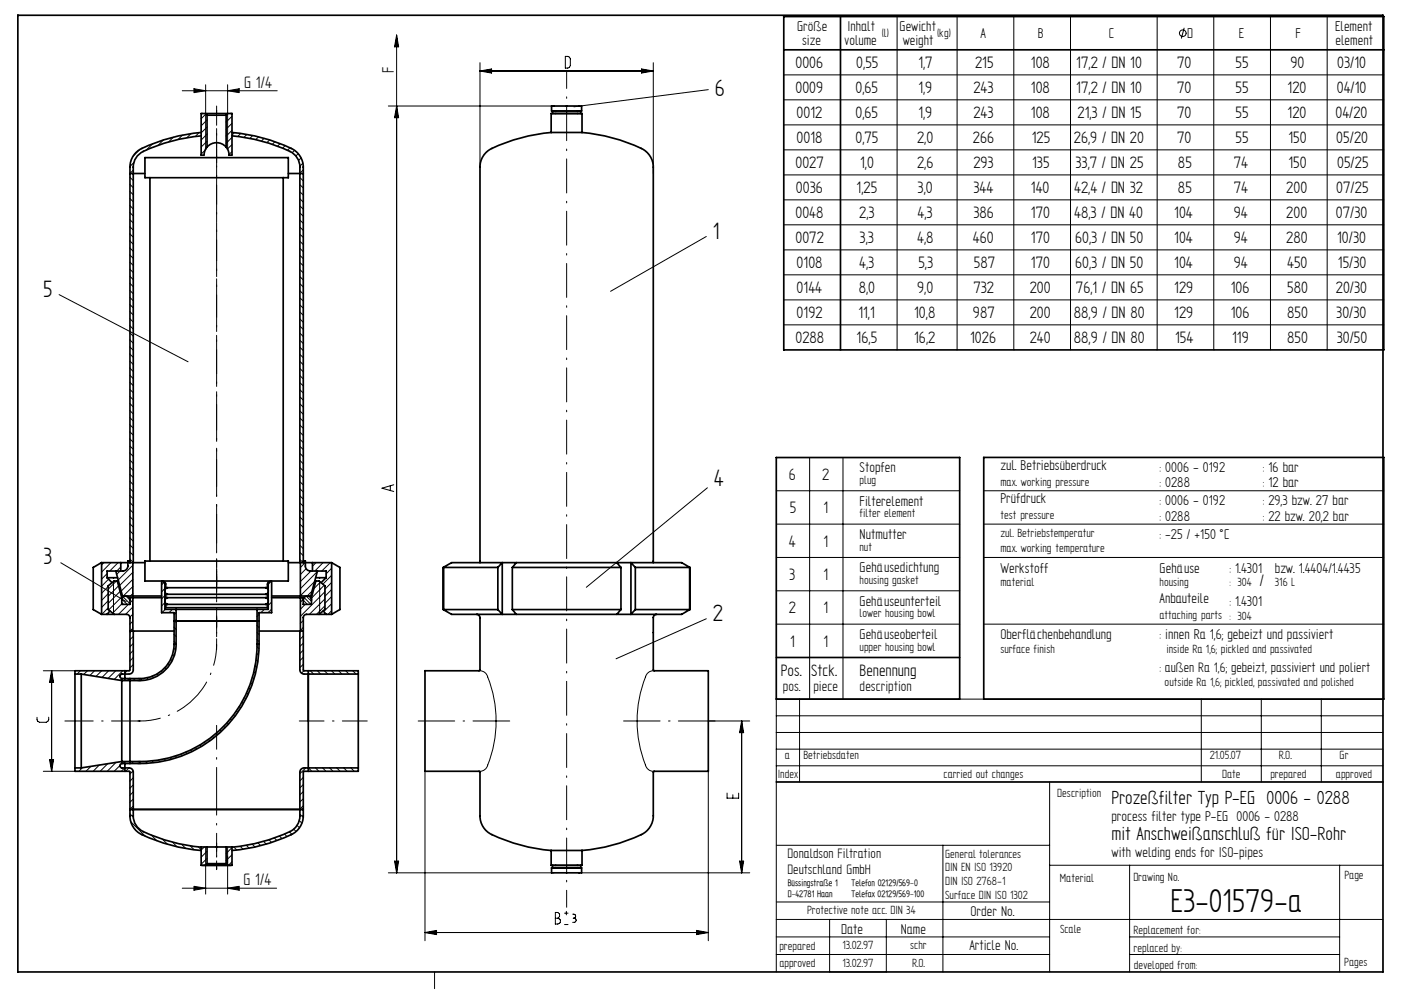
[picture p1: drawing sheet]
<svg xmlns="http://www.w3.org/2000/svg" width="297mm" height="210mm" viewBox="0 0 297 210" stroke-linecap="round" stroke-linejoin="round" font-family="sans-serif">
<path d="M3.8 3.2h289.4v202.9h-289.4zM164.6 165.8h128.6" fill="none" stroke="#000" stroke-width=".36"/>
<g fill="none" stroke="#000" stroke-width=".21">
<path d="M164.6 158.8h128.6M164.6 155.3h128.6M164.6 151.8h128.6M164.6 148.2h128.6M164.6 148.2v57.9M169.5 148.2v17.6M254.7 148.2v17.6M267.4 148.2v17.6M280.1 148.2v17.6M164.6 162.4h128.6M164.6 179.2h57.9M199.9 179.2v26.9"/>
<path d="M222.5 165.8v40.3M164.6 194.9h128.6M164.6 198.6h57.9M164.6 191.2h57.9M175.9 194.9v11.2h12v-11.2M222.5 183.5h70.7M239.5 198.6h44.5M239.5 183.4v22.7M284 183.4v22.7M92.1 206.1v3.5M164.6 202.4h57.9M239.5 202.4h44.5"/>
</g>
<path d="M168.9 166.1h49.8v12.9h-49.8z" fill="#fff"/>
<g fill="none" stroke="#000" stroke-width=".21">
<path d="M38.6 19.2h20.2M41.1 18.8l2.5 .4-2.5 .4zM43.6 18v13.6M48.3 19.2l2.4-.4v.8zM48.3 18v13.6M83.9 9.7h.3l-.1-.8-.2 .8M84.1 7.4l-.5 2.5h.9l-.4-2.4v177.6M84.1 8.1l-.3 1.7h.6l-.3-1.7M101.8 15h36.7M101.8 15l2.4-.4v.9zM101.8 13.3v22.1M102.4 15l1.7-.2v.5z"/>
<path d="M103.1 15l.9-.1v.3zM119.9 11.9v2.5h.5l.4-.1 .1-.4v-1.4l-.1-.4-.9-.1M120.1 15.2v3.6M136 14.6l2.5 .4-2.5 .5zM136.1 15.3l1.7-.3-1.6-.3v.6M136.2 15.2l.9-.2-.8-.1v.3M138.5 13.3v23.5M150.2 19l-28.5 3.6M166.2 15.9h127.2M190.2 3.5v70.7M202.9 3.5v70.7M214.9 3.5v70.7"/>
<path d="M227 3.5v70.7M245.3 3.5v70.7M251.1 6l-.6 2.1M257.3 3.5v70.7M269.4 3.5v70.7M281.4 3.5v70.7M27.5 39.1l.8 .7M27.6 37.6l.7 .7M28.2 36.8h.1M28.3 36.1l-.7 .7M28.4 34.5l-.9 .8M29.7 31.7l-1.5 1.5"/>
<path d="M32.4 30.5l-1.4 1.3M34.7 29.7l-1.2 1.1M36.8 29.1l-1.1 1M38.7 28.6l-.9 1M40.5 28.3l-.9 .9M42.2 28.1l-.8 .8M43.5 31.8l-.9 .9M43.7 24.2l-1.1 1M43.9 30l-1.3 1.2M43.9 28.4l-1.3 1.3M43.9 26.9l-1.3 1.3M43.9 25.4l-1.3 1.3"/>
<path d="M45.9 22.5v4.1M45.9 27.3v19.7M45.9 23.8h.1M49.2 32.1l-.6 .7M49.2 30.6l-1 1M49.2 29.1l-1.3 1.3M49.2 27.6l-1.3 1.3M49.2 26.1l-1.3 1.3M49.2 24.7l-1.3 1.2M49.7 28.1l-.5 .6M51.1 28.3l-.7 .6M52.3 28.5l-.6 .6"/>
<path d="M53.6 28.7l-.6 .6M54.8 29l-.6 .6M56 29.3l-.6 .6M57.2 29.7l-.6 .5M58.3 30l-.6 .6M59.4 30.5l-.6 .5M60.4 30.9l-.5 .5M61.5 31.3l-.6 .6M62.5 31.9l-.5 .5M63.2 32.6l-.5 .5M63.6 39.1l.7 .8M63.6 37.7l.7 .7"/>
<path d="M63.8 33.5l-.5 .5M64.2 36.8l.1 .1M64.2 34.6l-.6 .6M64.3 36l-.7 .7M82.3 22.5h35.2M83.9 24.7h.3l-.1-.8-.2 .8M84.1 22.5l.4 2.5h-.9zM84.1 23.2l.3 1.6h-.6zM120.1 20.5v.3M120.1 22.6v7.2M120.1 31.6v.3M120.1 33.7v7.2"/>
<path d="M120.1 23.8h.1M166.2 21.2h127.2M166.2 26.5h127.2M166.2 31.8h127.2M166.2 37.1h127.2M27.5 57.1l.8 .7M27.5 54.1l.8 .7M27.5 51.1l.8 .7M27.5 48.1l.8 .7M27.5 45.1l.8 .7M27.5 42.1l.8 .7M27.6 58.6l.7 .7"/>
<path d="M27.6 55.6l.7 .7M27.6 52.6l.7 .7M27.6 49.6l.7 .7M27.6 46.6l.7 .7M27.6 43.6l.7 .7M27.6 40.6l.7 .7M45.9 47.2v11.5M45.9 59.1v11.2M63.6 57.1l.7 .7M63.6 54.1l.7 .7M63.6 51.1l.7 .8M63.6 48.1l.7 .8"/>
<path d="M63.6 45.1l.7 .7M63.6 42.1l.7 .8M63.6 58.7l.7 .7M63.6 55.6l.7 .7M63.6 52.6l.7 .8M63.6 49.7l.7 .7M63.6 46.7l.7 .6M63.6 43.6l.7 .8M63.6 40.7l.7 .7M120.1 42.7v.3M120.1 44.8v7.2M120.1 53.8v.3"/>
<path d="M120.1 55.9v7.2M149.8 50.1l-20.3 11.7M166.2 42.4h127.2M166.2 47.7h127.2M166.2 53h127.2M166.2 58.3h127.2M12.5 62.5l27.4 14.2M27.5 78l.8 .8M27.5 75.1l.8 .7M27.5 72.1l.8 .7M27.5 69l.8 .8M27.5 66.1l.8 .7"/>
<path d="M27.5 63.1l.8 .7M27.5 60l.8 .8M27.6 79.6l.7 .7M27.6 76.6l.7 .7M27.6 73.6l.7 .7M27.6 70.6l.7 .7M27.6 67.6l.7 .7M27.6 64.6l.7 .7M27.6 61.6l.7 .7M45.9 71.1v10.8M63.6 78.1l.7 .7M63.6 75.1l.7 .7"/>
<path d="M63.6 72.1l.7 .7M63.6 69.1l.7 .7M63.6 66.1l.7 .7M63.6 63.1l.7 .7M63.6 60.1l.7 .8M63.6 79.6l.7 .7M63.6 76.6l.7 .7M63.6 73.6l.7 .7M63.6 70.6l.7 .8M63.6 67.6l.7 .7M63.6 64.6l.7 .7M63.6 61.6l.7 .8"/>
<path d="M120.1 64.8v.4M120.1 66.9v7.2M120.1 75.9v.3M120.1 78v7.2M166.2 63.6h127.2M166.2 68.9h127.2M27.5 99l.8 .8M27.5 96l.8 .8M27.5 93l.8 .8M27.5 90l.8 .8M27.5 87l.8 .8M27.5 84.1l.8 .7"/>
<path d="M27.5 81l.8 .8M27.6 97.6l.7 .7M27.6 94.6l.7 .7M27.6 91.6l.7 .7M27.6 88.6l.7 .7M27.6 85.6l.7 .7M27.6 82.6l.7 .7M45.9 83.1v10.5M45.9 95v10.2M63.6 99.1l.7 .7M63.6 96.1l.7 .7M63.6 93.1l.7 .7"/>
<path d="M63.6 90.1l.7 .7M63.6 87.1l.7 .7M63.6 84.1l.7 .7M63.6 81.1l.7 .7M63.6 97.6l.7 .7M63.6 94.6l.7 .7M63.6 91.6l.7 .7M63.6 88.6l.7 .7M63.6 85.6l.7 .7M63.6 82.6l.7 .7M120.1 87v.3M120.1 89.1v7.2"/>
<path d="M120.1 98.1v.3M171.7 97v51.2M178.7 97v51.2M12.9 119.3l13.9 8.3M22 119.3l-.5 .5M23.5 119.3l-2 2M25 119.3l-1.7 1.8M27.5 119l-.4 .4M27.5 117l.8 .8M27.5 114l.8 .8M27.5 111l.8 .8M27.5 108l.8 .8"/>
<path d="M27.5 105l.8 .8M27.5 102l.8 .8M27.6 118.6l.7 .7M27.6 115.5l.7 .8M27.6 112.6l.7 .7M27.6 109.6l.7 .7M27.6 106.6l.7 .7M27.6 103.6l.7 .7M27.6 100.6l.7 .7M28.2 119.8l-3.1 3.2M45.9 107v10.2M45.9 118.4v8.7"/>
<path d="M63.6 117.1l.7 .7M63.6 114.1l.7 .7M63.6 111.1l.7 .7M63.6 108.1l.7 .7M63.6 105.1l.7 .7M63.6 102.1l.7 .7M63.6 118.6l.7 .7M63.6 115.6l.7 .7M63.6 112.6l.7 .7M63.6 109.6l.7 .7M63.6 106.6l.7 .7M63.6 103.6l.7 .7"/>
<path d="M63.6 100.6l.7 .7M64.7 119.3l-1 1M67 119.3l-.8 .8M68.5 119.3l-1.7 1.8M70 119.3l-1.8 1.8M82.8 103v1M83.5 102.8l-2.5 .7 2.5 .7M120.1 100.2v7.2M120.1 109.1v.4M120.1 111.2v7.2M150 103.4l-25.7 21.1M164.6 118.2h38.9"/>
<path d="M164.6 111.1h38.9M164.6 104.1h38.9M208.6 118.2h84.8M208.6 111.1h84.8M208.6 104.1h84.8M22.7 121.6l-1.2 1.2M22.9 128.9l-1.3 1.4M22.9 127.4l-1.4 1.4M22.9 125.9l-1.4 1.4M22.9 124.4l-1.4 1.4M23 122.8l-1.5 1.5M24.1 123.3v6.9"/>
<path d="M24.7 123.2l-1.8 1.7M25.1 124.2l-2.2 2.2M25.5 125.4l-2.6 2.5M25.5 121.1l-.8 .7M25.6 120.2l-.8 .9M25.8 126.6l-2.8 2.7M25.8 128l-1.9 2M25.8 127.8l.4 .3M25.8 127l1.1 1.1M26.1 126.6l1.5 1.4M26.7 126.4l.9 .8M27.2 128.1l-2.1 2.2"/>
<path d="M27.9 133.8l-.3 .3M28.2 133.2l-.6 .6M28.2 131.7l-.6 .6M28.2 130.2l-.7 .7M28.2 128.7l-1.6 1.6M28.2 127.2l-.6 .6M28.2 125.8l-.6 .6M28.2 124.4l-2.1 2M28.2 122.8l-2.5 2.5M28.2 121.3l-2.8 2.8M28.3 139.4l-.7 .7M28.3 137.9l-.8 .7"/>
<path d="M28.3 136.4l-.7 .7M28.3 134.9l-.8 .7M34.8 123.5l-.5 .5M35 127.8l-.7 .7M35 126.3l-.7 .7M35 124.8l-.7 .7M35 129.2l-.6 .7M36.2 139.8l.3 .3M36.6 129.2l-.8 .7M36.6 138.7l.3 .3M36.9 137.5l.3 .3M36.9 136l.4 .4"/>
<path d="M36.9 133l.4 .4M36.9 134.5l.4 .4M37.3 131.4l-.2 .3 .2 .2M37.3 129.9l-.4 .4M45.9 136.7a15.4 15.4 0 0 1-.6 4.4M45.9 127.3v.3M45.9 128.8v.4M45.9 129.3v5.7M45.9 135.4v2.3M54.3 139.9l.4 .4M54.4 138.5l.4 .4M54.5 135.6l.4 .4"/>
<path d="M54.5 132.6l.4 .5M54.5 137.1l.4 .4M54.5 134.1l.4 .5M54.5 129.2h.1M54.9 130.3l-.4 .4M56 129.2l-.7 .7M57.5 123.2l-.6 .7M57.6 129.1l-.8 .8M57.6 127.7l-.7 .7M63.9 133.8l-.3 .3M64.3 127.2l.9 .9M64.3 133l-.6 .7"/>
<path d="M64.3 131.6l-.6 .6M64.3 127l-.6 .7M64.3 128l.1 .1M64.3 139.4l-.7 .7M64.3 137.8l-.7 .8M64.3 136.4l-.7 .7M64.3 134.9l-.7 .7M64.5 126.7l1.4 1.4M64.7 128.1l-1 1.1M64.9 126.4l1.1 1.1M64.9 120.6l-1.2 1.2M65.9 121.1l-2.2 2.2"/>
<path d="M66.2 125.3l-1.1 1.1M66.7 123.3l-3 3M67.2 121.2l-3.5 3.6M67.8 123.3v6.9M67.9 123.4l-1.4 1.4M68.7 124.1l-2.7 2.7M68.9 128.4l-1.8 1.9M68.9 127l-3.3 3.3M68.9 125.5l-5.2 5.2M70.3 129.5l-.7 .8M70.3 128l-1.7 1.7M70.3 126.5l-1.4 1.4"/>
<path d="M70.3 125l-1.4 1.4M70.3 123.5l-1.4 1.4M70.3 122l-1.9 1.9M70.3 120.5l-1.2 1.2M120.1 120.2v.3M120.1 122.3v7.2M120.1 131.3v.3M120.1 133.4v7.2M149.8 131.2l-19.2 8.5M164.6 132.3h38.9M164.6 125.3h38.9M208.6 132.3h84.8"/>
<path d="M7.8 152.1v.5l.2 .4 .4 .1h1.4l.3-.2M9.2 142.2h6.7M10.3 152.1v.5l-.2 .4M10.6 144.6h.6l-.3-1.7-.3 1.7M10.8 144.4h.3l-.2-.8-.1 .8M10.9 142.2v21.3M10.9 142.2l.5 2.5h-.9zM13.8 152.9h6M17.1 142.2l-.7 .7M18.6 142.2l-.9 .8M20.1 142.2l-1 1M21.5 152.9h.4"/>
<path d="M21.6 142.2l-1.3 1.2M23 142.2l-1.3 1.4M23.6 152.9h6.1M24.6 142.2l-1.7 1.6M25.9 143.9l-.4 .3M26.1 142.2l-1.9 1.8M27 142.2l-.5 .5M27.4 143.8l-.4 .5M28.3 143.9l.4 .4M28.3 140.9l-.7 .7M29.7 143.8l.5 .5M31.1 143.7l.4 .4"/>
<path d="M32.3 143.4l.3 .3M33.3 142.9l.3 .3M34 152.3a15.1 15.1 0 0 1-4.4 .6M34.2 142.3l.3 .3M35 141.6l.3 .3M35.6 140.7l.3 .3M36 151.6l-.3 .1M38.3 159.9l.3 .3M39.4 159.4l.3 .4M40.4 159l.3 .3M41.4 158.5l.3 .3M42.4 158l.3 .3"/>
<path d="M43.3 157.4l.3 .3M43.8 144.6a16.1 16.1 0 0 1-6.2 6.2M44.2 156.8l.3 .3M44.7 142.7l-.1 .3M45 156.1l.3 .3M45.9 155.4l.3 .4M45.9 153.8v5.1M46.6 154.7l.3 .3M47.4 154l.3 .3M48.1 153.2l.3 .3M48.8 152.4l.3 .3M49.5 151.6l.3 .3"/>
<path d="M50.1 150.7l.3 .3M50.7 149.8l.3 .3M51.3 148.9l.3 .3M51.8 147.9l.3 .3M52.3 146.9l.3 .3M52.7 145.8l.4 .4M53.1 144.8l.4 .3M53.5 143.6l.3 .4M53.8 142.4l.4 .4M54.1 141.2l.3 .4M63.5 152.9h5.2M64.3 140.8l-.7 .8"/>
<path d="M64.4 142.2l-.5 .5M65.4 142.8l-.2 .1M65.8 142.2l.7 .7M67.3 142.2l.7 .7M68.8 142.2l.7 .7M70.3 142.2l.7 .7M70.5 152.9h.3M71.8 142.2l.7 .7M72.6 152.9h5.3M73.3 142.2l.7 .7M74.8 142.2l.7 .7M88.7 152.9h7.7"/>
<path d="M98.2 152.9h.3M100.3 152.9h7.8M101.8 142.2a1.67 1.67 0 0 1 1.6 1.3 24.7 24.7 0 0 1-.4 19.5l-.8 .5h-.4M120.1 142.3v.4M120.1 144.5v7.2M120.1 153.4v.4M120.1 155.5v7.2M132.2 152.9h7.8M138.5 142.2a1.68 1.68 0 0 0-1.6 1.3 24.7 24.7 0 0 0 .4 19.5l.8 .5h.4M141.7 152.9h.4M143.8 152.9h15.2M157.2 152.8v32.3"/>
<path d="M157.2 152.8l.5 2.5h-.9zM157.2 153.6l.3 1.6h-.6zM157.2 154.3l.2 .8h-.3M157.2 154.3l-.1 .8M9.2 163.5h6.7M10.5 161.1h.9l-.5 2.4M10.5 161l.4 2.5M10.6 161.2h.6l-.3 1.6zM10.8 161.3h.3l-.2 .8zM16 162.8l-.1 .1M17.5 162.8l-.8 .7M19.3 162.5l-1.1 1"/>
<path d="M21.1 162.2l-1.4 1.3M22.8 161.9l-1.6 1.6M24.6 161.6l-1.9 1.9M25.4 162.3l-1.2 1.2M26.3 161.5l-.4 .4M26.4 162.8l-.7 .7M27.3 162.8l-.7 .7M27.5 172.5l.8 .8M27.6 161.7l-.2 .2M27.7 174.2l3.1 3.1M27.9 161.5l.4 .4M28.1 171.6l.2 .1"/>
<path d="M28.2 163.4l-.7 .7M28.3 170.9l-.7 .7M28.3 169.4l-.8 .7M28.3 167.9l-.7 .7M28.3 166.4l-.8 .7M28.3 164.9l-.7 .7M29.4 161.4l.4 .5M30.8 161.4l.4 .4M32 177l1.3 1.3M32.2 161.3l.4 .4M33.6 161.1l.3 .4M34.4 177.9l1.1 1.1"/>
<path d="M34.8 160.9l.4 .4M36 160.6l.4 .4M36.6 178.5l.9 1M37.2 160.3l.3 .3M38.5 179l.9 .9M40.3 179.3l.9 .9M42.1 179.6l.5 .5M43.3 179.6l-.7 .7M43.6 179.6v10M45.9 160.6v.4M45.9 162.7v10.1M45.9 174.6v.3"/>
<path d="M45.9 176.7v5M48.3 179.6v10M49.2 179.7l-1.3 1.3M49.6 179.6l.6 .6M50.9 179.4l.6 .6M52.2 179.2l.6 .6M53.5 179l.6 .6M54.7 178.7l.6 .6M55.9 178.4l.5 .6M57 178.1l.6 .5M58.2 177.7l.5 .5M59.2 177.3l.6 .5"/>
<path d="M60.3 176.8l.6 .6M61.4 176.4l.5 .5M62.3 175.8l.5 .5M63 175l.5 .5M63.5 174l.5 .5M63.6 172.6l.7 .7M64.1 171.6l.2 .2M64.3 170.8l-.7 .8M64.3 169.4l-.7 .7M64.3 167.8l-.7 .8M64.3 166.3l-.7 .8M64.3 164.8l-.7 .8"/>
<path d="M64.8 162.8l-1.2 1.3M65.4 162.8l.7 .7M66.9 162.8l.7 .7M68.4 162.8l.7 .7M69.9 162.8l.7 .7M71.4 162.8l.7 .7M72.9 162.8l.7 .7M74.4 162.8l.7 .7M75.9 162.8l.1 .1M90.1 163.5v36M120.1 164.5v.3M120.1 166.6v7.2"/>
<path d="M120.1 175.6v.3M120.1 177.7v7.2M150.2 163.5v36M154.2 168.1l-.1 1.1h2.5v-1M155.4 168.5v.7M38.6 188.3h20M41.1 187.9l2.5 .4-2.5 .4zM43.9 182l-1.3 1.3M43.9 180.5l-1.3 1.3M45.9 182.5v1.9M45.9 184.2h.1M45.9 183.7v.1"/>
<path d="M48.3 188.3l2.4-.4v.8zM49.2 182.7l-.8 .8M49.2 181.2l-1.3 1.3M82.3 185.1h35.2M83.6 182.6h.9l-.4 2.5M83.6 182.6l.5 2.5M83.8 182.7h.6l-.3 1.7zM83.9 182.8h.3l-.1 .9zM90.1 197.7h60.1M90.1 197.7l2.5-.4v.9zM90.8 197.7l1.7-.3v.6zM91.5 197.7l.8-.1v.3z"/>
<path d="M117.7 194.7h.6M117.7 193.4l.6 .1 .3 .3v.5l-.3 .4 .5 .4v.5l-.5 .3h-.6zM119.7 193.6h.7M119.7 196h.7M120.1 193.2v.8M120.1 183.7l.1 .1M120.1 186.6v.4M120.1 188.8v3.6M121.4 193.8l.5 .2 .1 .3-.1 .3M121.5 194.7a.48 .48 0 0 1 .7 .5l-.2 .2M121.9 194.6l-.2 .1M122 195.4l-.6 .2"/>
<path d="M122.8 185.1h36.2M147.7 197.3v.9l2.5-.5M147.7 197.3l2.5 .4M147.8 197.4v.6M147.8 197.4l1.7 .3-1.7 .3M147.9 197.9l.9-.2-.9-.2v.4M156.8 182.6h.9l-.5 2.5M156.8 182.6l.4 2.5M156.9 182.7h.6l-.3 1.7zM157.1 182.8h.3l-.2 .9z"/>
<circle cx="250.8" cy="7" r=".7"/>
</g>
<g fill="none" stroke="#000" stroke-width=".36">
<path d="M166.2 3.5h127.2v70.7h-127.2zM166.2 10.6h127.2M178.2 3.5v70.7M27.5 36.8h3.2M30.7 33.4h30.4M31.8 37.7v81.3M42.6 28.1a36.1 36.1 0 0 0-13.1 3.7 4.4 4.4 0 0 0-1.9 3.6v83.9M42.6 28.8a35 35 0 0 0-12.8 3.6 3.6 3.6 0 0 0-1.5 3v83.9M43.5 24.1l.4 .3M43.9 31.2a2.67 2.67 0 0 1 4 0M43.9 24.4v6.8M43.9 31.2l-.3 .4"/>
<path d="M47.9 31.2a2.63 2.63 0 0 1 .7 1.7h.6v-8.9l-6.6 .1v8.8h.7l.3-1.3M47.9 24.4v6.8M48.3 24l-.4 .4h-4M49.2 28.1a35.9 35.9 0 0 1 13.2 3.7 4.4 4.4 0 0 1 1.9 3.6v83.9M49.2 28.8a35.3 35.3 0 0 1 12.8 3.6 3.7 3.7 0 0 1 1.6 3v83.9M60 37.7v81.3M61.1 33.4v4.3h-30.4v-4.3M61.1 36.8h3.2M116.8 24.1h6.6v4M116.9 28.1a36.1 36.1 0 0 0-13.2 3.7 4.4 4.4 0 0 0-1.9 3.6v83.9M116.9 28.1h6.5M116.9 24.1v4"/>
<path d="M116.9 22.5h6.4v1h-6.4zM117.1 23.5v.6M117.8 23.5h5M123.1 23.5v.6M123.4 28.1a35.9 35.9 0 0 1 13.2 3.7 4.9 4.9 0 0 1 1.9 5v82.5M164.6 97h38.9v51.2h-38.9zM293.4 97v51.2h-84.8v-51.2h84.8M21.5 119.3l-1.7 1v8.9l1.7 1.1M25.6 119.3v1.8M27.1 119.3h-5.6v11M27.5 119v.3h3.2M27.6 119h-.5v1a1.08 1.08 0 0 1-1 1.1h-3.4v1.4"/>
<path d="M28.2 119.3v7.1M30.7 119l30.4-.1v4.3h-26.7M30.7 119v4.2h3.7M61.1 119.3h3.2M63.7 119.3v7.1M64.3 119l.4-.1v1.1a1.03 1.03 0 0 0 1.1 1.1h3.3v1.4M64.3 118.9v.4M64.7 119.3h5.6M66.2 119.3v1.8M70.3 119.3v11M70.3 119.3l1.8 1v8.9l-1.8 1.1M106.5 119.3l-.9 1"/>
<path d="M106.5 119.3v11l-.9-1.1M109.5 119.3l-.9 1M130.7 119.3l1 1M133.7 119.3l1 1M133.8 119.3v11M21.5 130.3h5.5l.4 .3 .2 .4M22.7 122.5h2.2M22.7 122.5l1.1 1M22.9 124.2v5l1.3 1.1M23.3 129.5l-.6 .8M24.6 121.1l1.4 5.3h8.3M24.9 123.2l.9 3.5h.2"/>
<path d="M25.1 123.2h-.9l-1.3 1M25.8 127.2a.87 .87 0 0 1 .9-.8 .87 .87 0 0 1 .9 .8M25.8 126.7v1.4h1.8v-1.4M27.4 126.7h6.9M27.6 130.9l-.1 11.3h-11.6M27.6 133.8h9.3M28.2 126.7v7.1M28.3 133.8v8.2a.88 .88 0 0 1-.9 .9h-1.5l-.3 .2-.2 .3M34.3 123.2v6.7h2.6v6.7a7.3 7.3 0 0 1-7.2 7.3h-3.8l-.3-.2-.2-.3M34.4 123.2a.68 .68 0 0 1 .7 .7v.7h21.6v-.7a.73 .73 0 0 1 .7-.7l-.5 .5v5.5h-19.6M34.4 123.2l.6 .5M35 123.7v5.5h2.3"/>
<path d="M35 123.7h.1M35.1 126h21.6v.7h-21.6v-.7M35.1 128.1h21.6M35.1 124.8a.8 .8 0 0 0 .1 1.1M35.1 126.9l-.1 .7 .2 .5M35.2 125.9l.3 .1M35.2 128l.3 .1M35.5 124.6l-.3 .1M35.5 126.7l-.3 .1M36.9 131.7h18M37.3 129.2v7.4a7.7 7.7 0 0 1-7.6 7.7h-3.9M54.5 129.2v7.4a24.8 24.8 0 0 1-24.8 24.9h-3.9"/>
<path d="M54.9 129.9a42.5 42.5 0 0 1-.7 12.8 25.3 25.3 0 0 1-24.5 19.2h-3.8l-.3 .1-.2 .3M54.9 133.8h9.4M56.3 124.6l.3 .1M56.3 126.7l.3 .1M56.7 125.9l-.4 .1M56.7 128l-.4 .1M56.7 124.8a.8 .8 0 0 1-.1 1.1M56.7 126.9l.2 .7-.3 .5M56.7 128.1v.7h-21.6v-.7M57.6 126.7h6.9M57.6 123.2v6.7h-2.7M63.6 133.8v8.2a.88 .88 0 0 0 .9 .9h11.5"/>
<path d="M63.7 126.7v7.1M64.3 127.2a.87 .87 0 0 1 .9-.8 .87 .87 0 0 1 .8 .8M64.3 130.9v11.3h11.7v21.3l-11.7 .1v9.4a4.7 4.7 0 0 1-3.6 4.4 36.6 36.6 0 0 1-11.5 2.9M64.3 126.7v1.4h1.7v-1.4M66.7 123.2h.9l1.3 1M66.9 122.5h2.2M67 123.2l-1 3.5h-.1M67.3 121.1l-1.4 5.3h-8.3M67.6 130.3h-2.8l-.4 .3-.1 .4M67.6 130.3h2.7M68.5 129.5l.6 .8M68.9 124.2v5l-1.3 1.1"/>
<path d="M69.1 122.5l-1 1M94 120.3l1.8-1h48.7l1.8 1v8.9l-1.8 1.1h-48.7l-1.8-1.1zM94 129.2h11.6M94 120.3v9M94.2 120.3h11.4M101 130.3l.5 .1 .3 .6-.1 11.2h-11.6v21.3l11.6 .1 .1 9.4a4.6 4.6 0 0 0 3.6 4.4 36.7 36.7 0 0 0 11.5 2.9v3.2h6.5v-3.2M105.6 120.3v8.9M108.6 129.2l.9 1.1M108.6 129.2h23.1M108.6 120.3v8.9M108.6 120.3h23.1M131.7 120.3v8.9"/>
<path d="M131.7 129.2l-.9 1.1M134.7 129.2h11.5M134.7 120.3h11.4M134.7 120.3v8.9M134.7 129.2l-1 1.1M138.5 130.9l.1 11.3h11.6v21.3l-11.6 .1-.1 9.4a4.7 4.7 0 0 1-3.6 4.4 36.6 36.6 0 0 1-11.5 2.9M139.2 130.3l-.6 .3-.1 .4M146.2 120.3v9M164.6 139.4h38.9M15.9 142.9h1.3M15.9 142.2v21.3l11.6 .1 .1 9.4a4.6 4.6 0 0 0 3.6 4.4 36.7 36.7 0 0 0 11.4 2.9M17.2 142.9l8.6 1.4"/>
<path d="M17.2 142.9v19.9M25.4 143.4h.1M25.8 144.3v17.2M26.5 142.2v1.7M27.6 143.8v18.1M65.4 142.2v21.3M15.9 162.8h1.3M25.4 162.4l.3 .4h1.7a.88 .88 0 0 1 .9 .9v9.3a4 4 0 0 0 3.1 3.8 37 37 0 0 0 11.2 2.8M25.4 162.3v.1M25.8 161.5l-8.6 1.3M26.5 161.9v1.6M27.5 171.6h36.8"/>
<path d="M27.6 171.6h36.7M42.6 179.6h6.6v3.9h-6.6v-3.9M43.9 179.6v3.5M47.9 179.6v3.5h-4M76 162.8h-11.5a.91 .91 0 0 0-.9 .9v9.3a4 4 0 0 1-3.2 3.8 37 37 0 0 1-11.2 2.8M43.9 183.1l-.4 .4M47.9 183.1l.4 .4M116.8 180.3h6.6M116.9 184h6.4v1.1h-6.4zM117.1 183.5v.5M123.1 183.5v.5"/>
</g>
<path d="M41.1 18.8l2.5 .4-2.5 .4zM48.3 19.2l2.4-.4v.8zM41.1 187.9l2.5 .4-2.5 .4zM48.3 188.3l2.4-.4v.8z" fill="#000"/>
<text font-size="7.9" x="248.2" y="193.4">E3-01579-a</text>
<g font-size="5.7">
<text x="151.6" y="20.4">6</text>
<text x="151.1" y="50.6">1</text>
<text x="9.1" y="62.9">5</text>
<text x="151.4" y="103">4</text>
<text x="9.2" y="119.6">3</text>
<text x="151.1" y="131.8">2</text>
</g>
<g font-size="4.6">
<text x="235.7" y="170.5">Prozeßfilter Typ P-EG 0006 - 0288</text>
<text x="235.7" y="178.2">mit Anschweißanschluß für ISO-Rohr</text>
</g>
<g font-size="4">
<text x="83.5" y="15.5" transform="rotate(-90 83.5 15.5)">F</text>
<text x="168.7" y="14.4">0006</text>
<text x="181.5" y="14.4">0,55</text>
<text x="194.7" y="14.4">1,7</text>
<text x="206.7" y="14.4">215</text>
<text x="218.6" y="14.4">108</text>
<text x="228.2" y="14.4">17,2 / DN 10</text>
<text x="249.6" y="14.4">70</text>
<text x="261.9" y="14.4">55</text>
<text x="273.6" y="14.4">90</text>
<text x="283.5" y="14.4">03/10</text>
<text x="51.7" y="18.6">G 1/4</text>
<text x="168.7" y="19.7">0009</text>
<text x="181.4" y="19.7">0,65</text>
<text x="194.7" y="19.7">1,9</text>
<text x="206.4" y="19.7">243</text>
<text x="218.6" y="19.7">108</text>
<text x="228.2" y="19.7">17,2 / DN 10</text>
<text x="249.6" y="19.7">70</text>
<text x="261.9" y="19.7">55</text>
<text x="273" y="19.7">120</text>
<text x="283.4" y="19.7">04/10</text>
<text x="168.9" y="25">0012</text>
<text x="181.4" y="25">0,65</text>
<text x="194.7" y="25">1,9</text>
<text x="206.4" y="25">243</text>
<text x="218.6" y="25">108</text>
<text x="228.5" y="25">21,3 / DN 15</text>
<text x="249.6" y="25">70</text>
<text x="261.9" y="25">55</text>
<text x="273" y="25">120</text>
<text x="283.1" y="25">04/20</text>
<text x="168.7" y="35.6">0027</text>
<text x="168.9" y="30.3">0018</text>
<text x="181.4" y="30.3">0,75</text>
<text x="182.3" y="35.6">1,0</text>
<text x="194.5" y="35.6">2,6</text>
<text x="194.5" y="30.3">2,0</text>
<text x="206.3" y="30.3">266</text>
<text x="206.4" y="35.6">293</text>
<text x="218.7" y="30.3">125</text>
<text x="218.8" y="35.6">135</text>
<text x="227.7" y="30.3">26,9 / DN 20</text>
<text x="228" y="35.6">33,7 / DN 25</text>
<text x="249.6" y="30.3">70</text>
<text x="249.7" y="35.6">85</text>
<text x="261.6" y="35.6">74</text>
<text x="261.9" y="30.3">55</text>
<text x="273.2" y="35.6">150</text>
<text x="273.2" y="30.3">150</text>
<text x="283.3" y="30.3">05/20</text>
<text x="283.5" y="35.6">05/25</text>
<text x="168.7" y="40.9">0036</text>
<text x="181.6" y="40.9">1,25</text>
<text x="194.5" y="40.9">3,0</text>
<text x="206.4" y="40.9">344</text>
<text x="218.6" y="40.9">140</text>
<text x="227.8" y="40.9">42,4 / DN 32</text>
<text x="249.7" y="40.9">85</text>
<text x="261.6" y="40.9">74</text>
<text x="272.7" y="40.9">200</text>
<text x="283.3" y="40.9">07/25</text>
<text x="168.7" y="46.2">0048</text>
<text x="182.2" y="46.2">2,3</text>
<text x="194.5" y="46.2">4,3</text>
<text x="206.4" y="46.2">386</text>
<text x="218.6" y="46.2">170</text>
<text x="227.7" y="46.2">48,3 / DN 40</text>
<text x="249" y="46.2">104</text>
<text x="261.6" y="46.2">94</text>
<text x="272.7" y="46.2">200</text>
<text x="283.2" y="46.2">07/30</text>
<text x="168.7" y="51.5">0072</text>
<text x="182.3" y="51.5">3,3</text>
<text x="194.5" y="51.5">4,8</text>
<text x="206.3" y="51.5">460</text>
<text x="218.6" y="51.5">170</text>
<text x="227.9" y="51.5">60,3 / DN 50</text>
<text x="249" y="51.5">104</text>
<text x="261.6" y="51.5">94</text>
<text x="272.7" y="51.5">280</text>
<text x="283.5" y="51.5">10/30</text>
<text x="168.9" y="56.8">0108</text>
<text x="182.2" y="56.8">4,3</text>
<text x="194.7" y="56.8">5,3</text>
<text x="206.5" y="56.8">587</text>
<text x="218.6" y="56.8">170</text>
<text x="227.9" y="56.8">60,3 / DN 50</text>
<text x="249" y="56.8">104</text>
<text x="261.6" y="56.8">94</text>
<text x="272.9" y="56.8">450</text>
<text x="283.7" y="56.8">15/30</text>
<text x="168.9" y="62.1">0144</text>
<text x="182.1" y="62.1">8,0</text>
<text x="194.5" y="62.1">9,0</text>
<text x="206.4" y="62.1">732</text>
<text x="218.3" y="62.1">200</text>
<text x="228.1" y="62.1">76,1 / DN 65</text>
<text x="249" y="62.1">129</text>
<text x="261" y="62.1">106</text>
<text x="272.9" y="62.1">580</text>
<text x="283.2" y="62.1">20/30</text>
<text x="168.9" y="67.4">0192</text>
<text x="182" y="67.4">11,1</text>
<text x="193.8" y="67.4">10,8</text>
<text x="206.3" y="67.4">987</text>
<text x="218.3" y="67.4">200</text>
<text x="227.7" y="67.4">88,9 / DN 80</text>
<text x="249" y="67.4">129</text>
<text x="261" y="67.4">106</text>
<text x="272.9" y="67.4">850</text>
<text x="283.3" y="67.4">30/30</text>
<text x="168.7" y="72.7">0288</text>
<text x="181.6" y="72.7">16,5</text>
<text x="193.8" y="72.7">16,2</text>
<text x="205.7" y="72.7">1026</text>
<text x="218.3" y="72.7">240</text>
<text x="227.7" y="72.7">88,9 / DN 80</text>
<text x="249.1" y="72.7">154</text>
<text x="261.2" y="72.7">119</text>
<text x="272.9" y="72.7">850</text>
<text x="283.4" y="72.7">30/50</text>
<text x="167.2" y="101.7">6</text>
<text x="174.3" y="101.7">2</text>
<text x="167.4" y="108.8">5</text>
<text x="174.6" y="108.8">1</text>
<text x="167.2" y="115.9">4</text>
<text x="174.6" y="115.9">1</text>
<text x="167.3" y="122.9">3</text>
<text x="174.6" y="122.9">1</text>
<text x="267.1" y="124.2">/</text>
<text x="167.2" y="130">2</text>
<text x="174.6" y="130">1</text>
<text x="167.5" y="137.1">1</text>
<text x="174.6" y="137.1">1</text>
<text x="165.6" y="143.3">Pos.</text>
<text x="172" y="143.3">Stck.</text>
<text x="182.3" y="143.3">Benennung</text>
<text x="51.6" y="187.7">G 1/4</text>
</g>
<g font-size="3.4">
<text x="169" y="6.7">Größe</text>
<text x="170.1" y="9.5">size</text>
<text x="179.1" y="9.5">volume</text>
<text x="179.7" y="6.7">Inhalt</text>
<text x="190.7" y="6.7">Gewicht</text>
<text x="191.4" y="9.5">weight</text>
<text x="207.9" y="8.1">A</text>
<text x="220.1" y="8.1">B</text>
<text x="235.1" y="8.1">C</text>
<text x="251.7" y="8.1">D</text>
<text x="262.7" y="8.1">E</text>
<text x="274.7" y="8.1">F</text>
<text x="283.1" y="6.7">Element</text>
<text x="283.1" y="9.5">element</text>
<text x="182.3" y="100.2">Stopfen</text>
<text x="212.1" y="99.7">zul. Betriebsüberdruck</text>
<text x="245.8" y="100">: 0006 - 0192</text>
<text x="267.7" y="100">: 16 bar</text>
<text x="182.3" y="107.2">Filterelement</text>
<text x="212.1" y="106.7">Prüfdruck</text>
<text x="245.8" y="107.1">: 0006 - 0192</text>
<text x="245.8" y="103.3">: 0288</text>
<text x="267.7" y="107.1">: 29,3 bzw. 27 bar</text>
<text x="267.7" y="103.3">: 12 bar</text>
<text x="245.8" y="110.4">: 0288</text>
<text x="267.7" y="110.4">: 22 bzw. 20,2 bar</text>
<text x="182.3" y="114.3">Nutmutter</text>
<text x="245.8" y="114.3">: -25 / +150 C</text>
<text x="258.5" y="114.3">°</text>
<text x="182.3" y="121.3">Gehäusedichtung</text>
<text x="212.1" y="121.4">Werkstoff</text>
<text x="245.8" y="121.4">Gehäuse</text>
<text x="260.7" y="121.4">: 1.4301</text>
<text x="270.3" y="121.4">bzw. 1.4404/1.4435</text>
<text x="182.3" y="128.4">Gehäuseunterteil</text>
<text x="245.8" y="127.9">Anbauteile</text>
<text x="260.7" y="128.5">: 1.4301</text>
<text x="182.3" y="135.5">Gehäuseoberteil</text>
<text x="212.1" y="135.6">Oberflächenbehandlung</text>
<text x="245.8" y="135.6">: innen Ra 1,6; gebeizt und passiviert</text>
<text x="166" y="146.5">pos.</text>
<text x="172.5" y="146.5">piece</text>
<text x="182.3" y="146.5">description</text>
<text x="235.7" y="174">process filter type P-EG 0006 - 0288</text>
<text x="235.7" y="181.7">with welding ends for ISO-pipes</text>
<text x="178.3" y="197.9">Date</text>
<text x="191" y="198">Name</text>
<text x="205.8" y="194.2">Order No.</text>
<text x="205.5" y="201.5">Article No.</text>
</g>
<g font-size="3.3">
<text x="245.8" y="142.6">: außen Ra 1,6; gebeizt, passiviert und poliert</text>
<text x="167" y="181.9">Donaldson Filtration</text>
<text x="167" y="185.2">Deutschland GmbH</text>
</g>
<g font-size="2.8">
<text x="187" y="7.9">(l)</text>
<text x="198.7" y="7.9">(kg)</text>
<text x="182.3" y="102.6">plug</text>
<text x="212.1" y="103">max. working pressure</text>
<text x="182.3" y="109.7">filter element</text>
<text x="212.1" y="113.9">zul. Betriebstemperatur</text>
<text x="212.1" y="110">test pressure</text>
<text x="182.3" y="116.8">nut</text>
<text x="212.1" y="117.1">max. working temperature</text>
<text x="182.3" y="123.8">housing gasket</text>
<text x="212.1" y="124.3">material</text>
<text x="245.8" y="124.3">housing</text>
<text x="260.7" y="124.3">: 304</text>
<text x="270.3" y="124.3">316 L</text>
<text x="182.3" y="130.9">lower housing bowl</text>
<text x="245.8" y="131.3">attaching parts : 304</text>
<text x="182.3" y="138">upper housing bowl</text>
<text x="212.1" y="138.4">surface finish</text>
<text x="247.3" y="138.4">inside Ra 1,6; pickled and passivated</text>
<text x="246.9" y="145.4">outside Ra 1,6; pickled, passivated and polished</text>
<text x="166.4" y="161">a</text>
<text x="170.3" y="161">Betriebsdaten</text>
<text x="256.5" y="161">21.05.07</text>
<text x="271.1" y="161">R.O.</text>
<text x="284" y="161">Gr</text>
<text x="164.9" y="164.9">Index</text>
<text x="200" y="165">carried out changes</text>
<text x="259.1" y="164.9">Date</text>
<text x="269.3" y="164.9">prepared</text>
<text x="283.2" y="164.9">approved</text>
<text x="224.2" y="168.9">Description</text>
<text x="200.4" y="181.8">General tolerances</text>
<text x="200.4" y="184.7">DIN EN ISO 13920</text>
<text x="200.4" y="187.6">DIN ISO 2768-1</text>
<text x="200.4" y="190.5">Surface DIN ISO 1302</text>
<text x="224.7" y="187">Material</text>
<text x="240.3" y="186.8">Drawing No.</text>
<text x="285.1" y="186.4">Page</text>
<text x="171.1" y="193.9">Protective note acc. DIN 34</text>
<text x="224.7" y="197.7">Scale</text>
<text x="165.2" y="201.3">prepared</text>
<text x="178.6" y="201.2">13.02.97</text>
<text x="193" y="201.2">schr</text>
<text x="240.3" y="198.1">Replacement for:</text>
<text x="240.3" y="201.8">replaced by:</text>
<text x="165.2" y="205.1">approved</text>
<text x="178.6" y="205.1">13.02.97</text>
<text x="193.4" y="205.1">R.O.</text>
<text x="240.4" y="205.4">developed from:</text>
<text x="285" y="204.7">Pages</text>
</g>
<g font-size="2.2">
<text x="167" y="187.8">Büssingstraße 1</text>
<text x="167" y="190.2">D-42781 Haan</text>
<text x="180.6" y="187.9">Telefon 02129/569-0</text>
<text x="180.6" y="190.2">Telefax 02129/569-100</text>
</g>
</svg>
